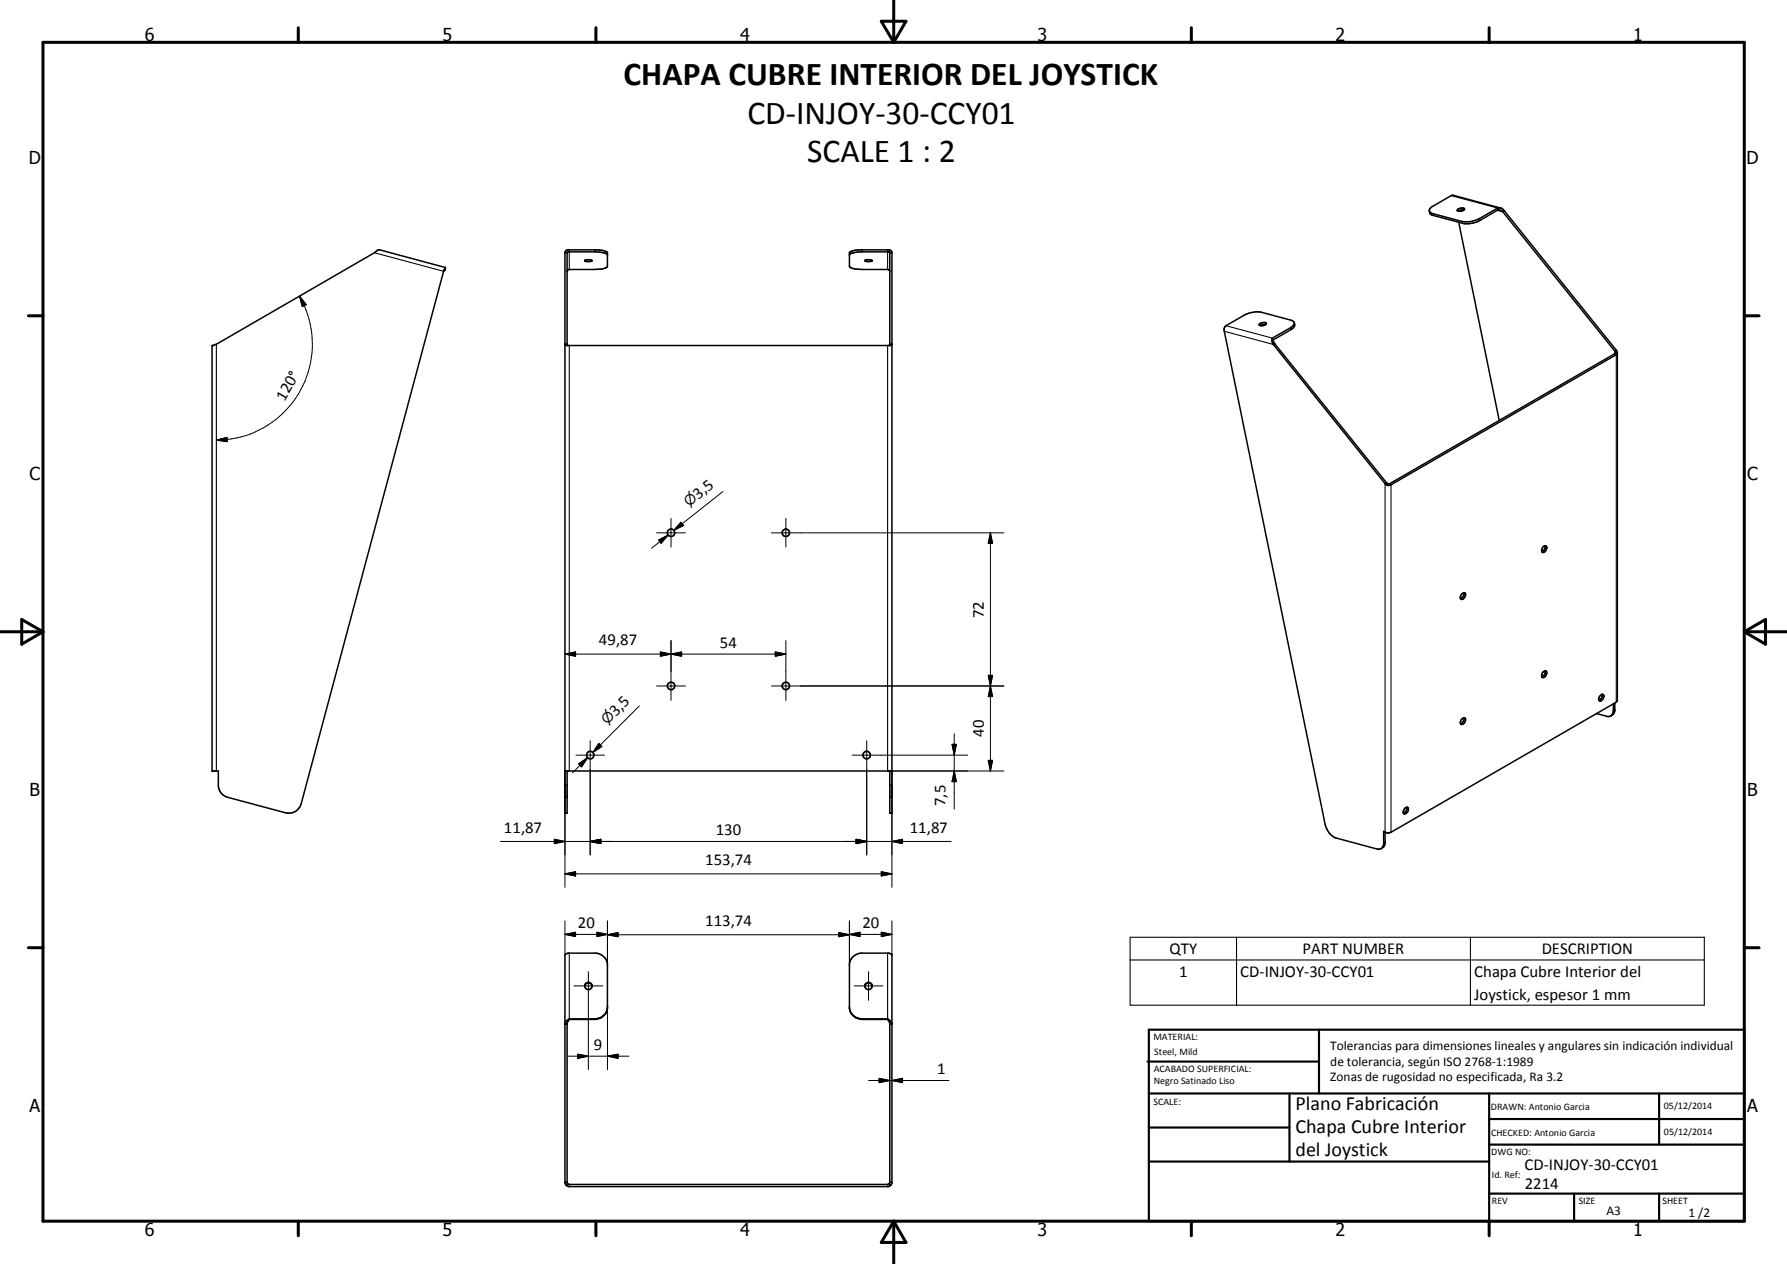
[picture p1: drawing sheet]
<svg xmlns="http://www.w3.org/2000/svg" width="420mm" height="297mm" viewBox="0 0 420 297" stroke-linecap="round" stroke-linejoin="round" font-family="sans-serif">
<g fill="none" stroke="#000" stroke-width=".35">
<path d="M132.8 59.4v131.7h.5v-9.9M132.8 59.4h.5M133.3 59.4v21.5l.2 .3M133.3 59.4l.2-.2h7.5a2.68 2.68 0 0 1 1.8 .7M133.8 58.7h6.8a3.5 3.5 0 0 1 2.2 .7v3.3a4.8 4.8 0 0 1-2.9 .6h-6.1l-.5 .4M133.8 58.7v.5M133.8 58.7l-.7 .1-.3 .6M208.7 58.7l.5 .1 .5 .4v131.9h-.5v-9.9M208.7 58.7h-6.8l-1.8 .4-.4 .3v3.3a4.8 4.8 0 0 0 3 .6h6.1l.4 .4M208.7 58.7v.5M209.2 59.4v21.5l-.1 .3M209.2 59.4l-.1-.2h-7.5a2.69 2.69 0 0 0-1.9 .7"/>
<path d="M209.2 59.4h.5M342.7 49.2l.8-.3 .8 .1-.2 .4-.6 .3h-.7l-.2-.3zM343 52.2l9.5 46.6M344.2 49.4h-1l-.4 .3M352.1 48.9l-4.2 2.5a6.5 6.5 0 0 1-4.2 .6l-6.8-1.8a.83 .83 0 0 1-.9-.7 .83 .83 0 0 1 .7-.9l4.5-2.6 .5-.1 11.1 3M352.1 48.9l.1 .4M352.1 48.9h.9l.7 .7M352.2 49.3l-4.2 2.5a6 6 0 0 1-4.2 .7l-7.1-2-.5-.3-.1-.6M352.2 49.3l.8 .2 .3 .3M353.3 49.8l26.3 32.7M353.7 49.6l26.3 32.7M353.7 49.6l-.4 .2"/>
<path d="M104.5 63.5l-.2 .2M104.5 63.5h.1M104.7 62.9l-.2 .6M137.4 61.3a1.68 1.68 0 0 1 1.8 0l-.4 .2h-.9zM203.4 61.2a1.74 1.74 0 0 1 1.7 .1l-.5 .2h-.8zM296.1 76.2l.4-.3 .6-.1 .6 .1a1.07 1.07 0 0 1-1.6 .5zM297.6 76.2l-1.3 .3M299.2 79.5l4.7-2.8a.77 .77 0 0 0 .4-.9 .77 .77 0 0 0-.8-.6l-6.8-1.8a6.8 6.8 0 0 0-4.2 .7l-4.4 2.5-.2 .5-.1 .6 23.8 116a4.4 4.4 0 0 0 2.5 3.2l9.7 2.6 .9-.1M299.2 79.5l.5 1.3M299.2 79.5l-.1 .6 .3 .8M304.3 75.9a1.26 1.26 0 0 1-.8 1.6l-4.2 2.4M49.9 81.2l1-.3 37.1-21.5 .8-.6 .3-.1 15.6 4.2-.4 .9-33.5 125.1a3 3 0 0 1-3.7 2.1l-13.6-3.6a2.94 2.94 0 0 1-2.2-2.6v-3.6h-1.4z"/>
<path d="M133.3 80.9h-.5l.3 .3h76.3l.3-.3M209.2 80.9h.5M299.4 80.9l26.3 32.8M299.7 80.8l26.3 32.7M299.7 80.8l-.3 .1M379.6 82.5l.1 .6-53.4 30.7M379.8 82.9h.5M380 82.3l.3 .5v81.9l-.3 .3-52.9 30.6-.6 .1-.8-.1M380 82.3l-.4 .2M380.3 83.1l-.3 .3-52.9 30.5-.8 .2M325.7 113.7l.6 .4M326 113.5l.3 .3"/>
<path d="M326 113.5l-.3 .2M326.3 113.8v.3M343.7 139.6l.6-.3a.89 .89 0 0 1 .1 1 .89 .89 0 0 1-1 .5 1.03 1.03 0 0 1 .3-1.2zM344.2 139.3a1.25 1.25 0 0 1-.8 1.4M362.7 128.6l.3-.3h.4a.9 .9 0 0 1-.4 1.5 .46 .46 0 0 1-.5-.2 .46 .46 0 0 1 0-.6zM363.3 128.3a1.25 1.25 0 0 1-.8 1.4M362.7 158l.7-.4a.93 .93 0 0 1 .2 1.1 .93 .93 0 0 1-.9 .6 .8 .8 0 0 1 0-1.3zM363.3 157.6a1.2 1.2 0 0 1-.8 1.4M343.8 168.9l.5-.2a.89 .89 0 0 1 .1 1 .89 .89 0 0 1-1 .4 1.01 1.01 0 0 1 .4-1.2zM344.2 168.7a1.2 1.2 0 0 1-.8 1.4M375.3 167.7l2.7 .7 .7-.1M376.2 163.5a.47 .47 0 0 1 .6-.3 .47 .47 0 0 1 .3 .6l-.6 .9-.5-.1a.96 .96 0 0 1 .2-1.1z"/>
<path d="M376.7 163.2a1.2 1.2 0 0 1-.8 1.3M379.3 165.4a2.78 2.78 0 0 1-.6 2.9M379.7 165.2l-.1 2.1-.3 .6-.6 .4M132.8 181.2h76.9M325.7 195.6l-.4-.2v3l-.3 .7-.3 .3M325.7 195.6l-.1 2.8-.2 .5-.7 .5M330.2 190l.7-.3a.89 .89 0 0 1 .1 1.1 .89 .89 0 0 1-1 .4l-.1-.4zM330.7 189.7a1.28 1.28 0 0 1-.7 1.4M133.8 239.6l-.5 .9v37.5l.2 .2M133.8 239.4v.2M133.8 239.4l-.9 .9-.1 .4h.5M139.2 231.6a.87 .87 0 0 0-1-.6 .87 .87 0 0 0-.7 .8"/>
<path d="M139.2 231.7a.89 .89 0 0 1-1.2 .9 .89 .89 0 0 1-.3-1.5 .89 .89 0 0 1 1.5 .4v.3M142.6 237.7a3.1 3.1 0 0 1-2.7 1.7h-6.1M142.7 237.4l.1-10.9a3.1 3.1 0 0 0-2.6-2.5h-6.6l-.8 .4v53.4M142.8 236.9a2.99 2.99 0 0 1-2.9 2.7h-6.1M199.7 236.9a3 3 0 0 0 3 2.5h6M203.4 231.6a.87 .87 0 0 1 .9-.6 .87 .87 0 0 1 .8 .8M208.7 239.6l.5 .9v37.5l-.1 .2M208.7 239.6h-6a3 3 0 0 1-3-2.6v-10.5a3.1 3.1 0 0 1 2.6-2.5h6.6l.8 .3v53.7l-.3 .6M208.7 239.4v.2M208.7 239.4l.5 .4 .5 .7M209.2 240.7h.5M132.8 277.8l.3 .8"/>
<path d="M132.8 277.8h.5M133.1 278.6l.5 .2h75.3l.5-.2M133.5 278.2l-.4 .4M133.5 278.2l.2 .1h75.1l.3-.1M209.1 278.2l.3 .4M209.2 277.8h.5"/>
<circle cx="157.8" cy="125.2" r=".88"/>
<circle cx="184.8" cy="125.2" r=".88"/>
<circle cx="138.8" cy="177.5" r=".88"/>
<circle cx="157.8" cy="161.2" r=".88"/>
<circle cx="184.8" cy="161.2" r=".87"/>
<circle cx="203.8" cy="177.5" r=".88"/>
<circle cx="204.2" cy="231.7" r=".86"/>
</g>
<g fill="none" stroke="#000" stroke-width=".25">
<path d="M88 59.4l16.3 4.4M133.8 59.2v4.1M139.9 58.7v.5M202.7 58.7v.5M208.7 59.2v4.1M336.9 50.2l.1 .4M341.2 46l10.9 2.9M343.7 52l.1 .5M347.9 51.4l.1 .4M352.1 49.4l1.2 .4M287.9 77.9l11.5 3M288.2 76.5l11 3"/>
<path d="M303.4 77l.1 .5M50.9 80.9v100.3M133.8 81.2v100M208.7 81.2v100M379.6 82.5v.6l.4 .3v81.6M325.7 113.7v81.9M326.7 113.7l.4 .2v81.7M379.7 166.7l-.4 .2M132.8 191h.5M132.8 187.4h.5M132.8 184.4h.5M209.2 191h.5"/>
<path d="M209.2 187.4h.5M209.2 184.4h.5M325.7 197.9l-.4 .1M133.8 224v15.4M139.9 239.4v.2M202.7 239.4v.2M208.7 224v15.4M265.7 220.3h135v15.9h-135zM265.7 225.6h135M290.7 220.3v15.9M345.7 220.3v15.9M133.8 278.3v.5"/>
<path d="M208.7 278.3v.5"/>
</g>
<g fill="#000">
<circle cx="104.6" cy="63.4" r=".18"/>
<circle cx="104.6" cy="63.3" r=".18"/>
<circle cx="104.7" cy="62.9" r=".18"/>
<circle cx="209.7" cy="181.2" r=".18"/>
</g>
<g fill="none" stroke="#000" stroke-width=".71">
<path d="M10.1 9.9h400v277.1h-400zM70.1 6.5v3.4M140.1 6.5v3.4M207.2 5h5.8l-2.9 4.9zM210.1 0v9.9M280.1 6.5v3.4M350.1 6.5v3.4M6.7 74.2h3.4M410.1 74.2h3.5M.1 148.5h10M5.1 145.6l5 2.9-5 2.9zM410.1 148.5h10"/>
<path d="M410.1 148.5l5-2.9v5.8zM6.7 222.7h3.4M410.1 222.7h3.5M70.1 287v3.4M140.1 287v3.4M210.1 287v10M210.1 287l2.9 5h-5.8zM280.1 287v3.4M350.1 287v3.4"/>
</g>
<g fill="none" stroke="#000" stroke-width=".51">
<path d="M269.8 249.5h40.3M270.1 242h140v45h-140zM270.1 257h140M303.2 257v16M310.1 242v15M350.1 257v30M390.1 257v12M270.1 265h33.1M270.1 273h80M350.1 269h60M350.1 263h60M350.1 280.5h60"/>
<path d="M370.1 280.5v6.5M390.1 280.5v6.5"/>
</g>
<g fill="none" stroke="#000" stroke-width=".24">
<path d="M70.4 69.6l1.6 2-.9 .5zM70.4 69.6a22.6 22.6 0 0 1-19.5 33.8M50.9 103.4l2.5-.6v1zM170 115.5l-11.6 9.1M154.4 125.2h6.8M154.8 126.9l2.3-1.2-1.7 2zM157.1 125.7l-3.9 3.1M157.8 121.8v6.8M160.1 122.7l.6 .8-2.3 1.1zM160.4 123.1l-2 1.5M181.4 125.2h54.6M184.8 121.8v6.8"/>
<path d="M232.9 125.2l.5 2.5h-1zM232.9 125.2v56M132.8 153.7l2.5-.5v1zM132.8 153.7h52M155.3 153.2l2.5 .5-2.5 .5zM155.3 153.2l5 1v-1l-5 1zM157.8 153.7l2.5-.5v1zM157.8 150.5v14.1M182.3 153.2l2.5 .5-2.5 .5zM184.8 150.5v14.1M232.4 158.7h1l-.5 2.5zM232.4 158.7l1 5h-1l1-5z"/>
<path d="M135.4 177.5h6.7M136 179.5l2.2-1.4-1.5 2.1zM138.2 178.1l-3.6 3.5M138.8 174.1v26.8M140.8 174.7l.7 .7-2.1 1.4zM150.3 165.9l-10.9 10.9M154.4 161.2h6.8M181.4 161.2h54.6M200.4 177.5h27.1M203.8 174.1v26.8M223.8 174.9h1.1l-.5 2.6zM224.4 172.5v17.7"/>
<path d="M232.4 178.7h1l-.5 2.5zM232.9 161.2l.5 2.5h-1zM117.7 197.7h105.9M130.3 197.2l2.5 .5-2.5 .5zM132.8 181.2v27.3M138.8 197.7l2.5-.5v1zM201.3 197.2l2.5 .5-2.5 .5zM208.7 181.2h27.3M209.7 197.7l2.5-.5v1zM209.7 181.2v27.3M224.4 181.2l.5 2.5h-1.1zM132.8 205.4l2.5-.5v1z"/>
<path d="M132.8 219.6l2.5-.5v1zM132.8 205.4h76.9M132.8 216.4v8M132.8 219.6h10M140.4 219.1l2.4 .5-2.4 .5zM142.8 219.7l2.5-.5v.9zM142.8 216.4v10.5M142.8 219.7h56.9M197.2 219.2l2.5 .5-2.5 .4zM199.7 219.6l2.5-.5v1zM199.7 219.6h10M199.7 216.4v10.5"/>
<path d="M207.2 204.9l2.5 .5-2.5 .5zM207.2 219.1l2.5 .5-2.5 .5zM209.7 216.4v8M134.9 231.7h6.8M138.3 228.3v23.1M142.8 236.5v14.9M200.8 231.7h6.8M204.2 228.3v6.8M133.3 248.2h14.6M135.8 247.7l2.5 .5-2.5 .5zM142.8 248.2l2.5-.5v1zM204.2 253.9h18.9"/>
<path d="M206.7 253.4l2.5 .5-2.5 .5zM209.7 253.9l2.5-.5v1z"/>
</g>
<g fill="#000">
<path d="M70.4 69.6l1.6 2-.9 .5zM50.9 103.4l2.5-.6v1zM154.8 126.9l2.3-1.2-1.7 2zM160.1 122.7l.6 .8-2.3 1.1zM232.9 125.2l.5 2.5h-1zM132.8 153.7l2.5-.5v1zM155.3 153.2l2.5 .5-2.5 .5zM157.8 153.7l2.5-.5v1zM182.3 153.2l2.5 .5-2.5 .5zM232.4 158.7h1l-.5 2.5zM140.8 174.7l.7 .7-2.1 1.4zM223.8 174.9h1.1l-.5 2.6z"/>
<path d="M232.4 178.7h1l-.5 2.5zM232.9 161.2l.5 2.5h-1zM130.3 197.2l2.5 .5-2.5 .5zM136 179.5l2.2-1.4-1.5 2.1zM138.8 197.7l2.5-.5v1zM201.3 197.2l2.5 .5-2.5 .5zM209.7 197.7l2.5-.5v1zM224.4 181.2l.5 2.5h-1.1zM132.8 205.4l2.5-.5v1zM132.8 219.6l2.5-.5v1zM142.8 219.7l2.5-.5v.9zM199.7 219.6l2.5-.5v1z"/>
<path d="M207.2 204.9l2.5 .5-2.5 .5zM140.4 219.1l2.4 .5-2.4 .5zM197.2 219.2l2.5 .5-2.5 .4zM207.2 219.1l2.5 .5-2.5 .5zM135.8 247.7l2.5 .5-2.5 .5zM142.8 248.2l2.5-.5v1zM206.7 253.4l2.5 .5-2.5 .5zM209.7 253.9l2.5-.5v1z"/>
</g>
<g font-size="7.9">
<text x="146.6" y="20">CHAPA CUBRE INTERIOR DEL JOYSTICK</text>
<text x="175.7" y="29.1">CD-INJOY-30-CCY01</text>
<text x="189.8" y="38.1">SCALE 1 : 2</text>
</g>
<g font-size="4.7">
<text x="304.6" y="260.8">Plano Fabricación</text>
<text x="304.6" y="266.2">Chapa Cubre Interior</text>
<text x="304.6" y="271.6">del Joystick</text>
</g>
<g font-size="4.2">
<text x="34" y="9.6">6</text>
<text x="104" y="9.6">5</text>
<text x="174" y="9.6">4</text>
<text x="244" y="9.6">3</text>
<text x="314" y="9.6">2</text>
<text x="384" y="9.6">1</text>
<text x="6.8" y="38.7">D</text>
<text x="410.6" y="38.7">D</text>
<text x="7" y="112.9">C</text>
<text x="410.8" y="112.9">C</text>
<text x="7" y="187.1">B</text>
<text x="410.8" y="187.1">B</text>
<text x="7" y="261.4">A</text>
<text x="410.8" y="261.4">A</text>
<text x="34" y="290.4">6</text>
<text x="104" y="290.4">5</text>
<text x="174" y="290.4">4</text>
<text x="244" y="290.4">3</text>
<text x="314" y="290.4">2</text>
<text x="384" y="290.4">1</text>
</g>
<g font-size="3.9">
<text x="66.9" y="94.4" transform="rotate(-60 66.9 94.4)">120°</text>
<text x="164.2" y="117.4" transform="rotate(-38 164.2 117.4)">3,5</text>
<text x="231.3" y="145.2" transform="rotate(-90 231.3 145.2)">72</text>
<text x="140.8" y="151.6">49,87</text>
<text x="169.3" y="152.2">54</text>
<text x="144.8" y="168.4" transform="rotate(-45 144.8 168.4)">3,5</text>
<text x="231.3" y="173.2" transform="rotate(-90 231.3 173.2)">40</text>
<text x="222.3" y="189.4" transform="rotate(-90 222.3 189.4)">7,5</text>
<text x="118.5" y="195.7">11,87</text>
<text x="168.3" y="196.2">130</text>
<text x="213.9" y="195.7">11,87</text>
<text x="165.8" y="203.3">153,74</text>
<text x="135.9" y="218">20</text>
<text x="165.8" y="217.6">113,74</text>
<text x="202.8" y="218">20</text>
<text x="275" y="224.2">QTY</text>
<text x="306.3" y="224.2">PART NUMBER</text>
<text x="362.5" y="224.2">DESCRIPTION</text>
<text x="277.2" y="229.5">1</text>
<text x="291.6" y="229.5">CD-INJOY-30-CCY01</text>
<text x="346.6" y="229.6">Chapa Cubre Interior del</text>
<text x="346.6" y="234.9">Joystick, espesor 1 mm</text>
<text x="139.6" y="246.7">9</text>
<text x="220.3" y="252.4">1</text>
<text x="358.5" y="275">CD-INJOY-30-CCY01</text>
<text x="358.5" y="279.4">2214</text>
</g>
<g font-size="3.3">
<text x="162" y="119.2" transform="rotate(-38 162 119.2)">n</text>
<text x="142.8" y="170.4" transform="rotate(-45 142.8 170.4)">n</text>
</g>
<g font-size="3.1">
<text x="312.7" y="246.8">Tolerancias para dimensiones lineales y angulares sin indicación individual</text>
<text x="312.7" y="250.4">de tolerancia, según ISO 2768-1:1989</text>
<text x="312.7" y="254">Zonas de rugosidad no especificada, Ra 3.2</text>
<text x="377.7" y="285.6">A3</text>
<text x="397" y="285.9">1 /2</text>
</g>
<g font-size="2.4">
<text x="271.2" y="244.4">MATERIAL:</text>
<text x="271.3" y="252">ACABADO SUPERFICIAL:</text>
<text x="271.4" y="247.9">Steel, Mild</text>
<text x="271.3" y="254.6">Negro Satinado Liso</text>
<text x="271.2" y="259.7">SCALE:</text>
<text x="350.6" y="260.9">DRAWN: Antonio Garcia</text>
<text x="391.2" y="260.6">05/12/2014</text>
<text x="350.6" y="267">CHECKED: Antonio Garcia</text>
<text x="391.2" y="266.7">05/12/2014</text>
<text x="350.6" y="271.4">DWG NO:</text>
<text x="350.8" y="276.9">Id. Ref:</text>
<text x="350.8" y="282.8">REV</text>
<text x="371.2" y="282.9">SIZE</text>
<text x="390.9" y="282.9">SHEET</text>
</g>
</svg>
